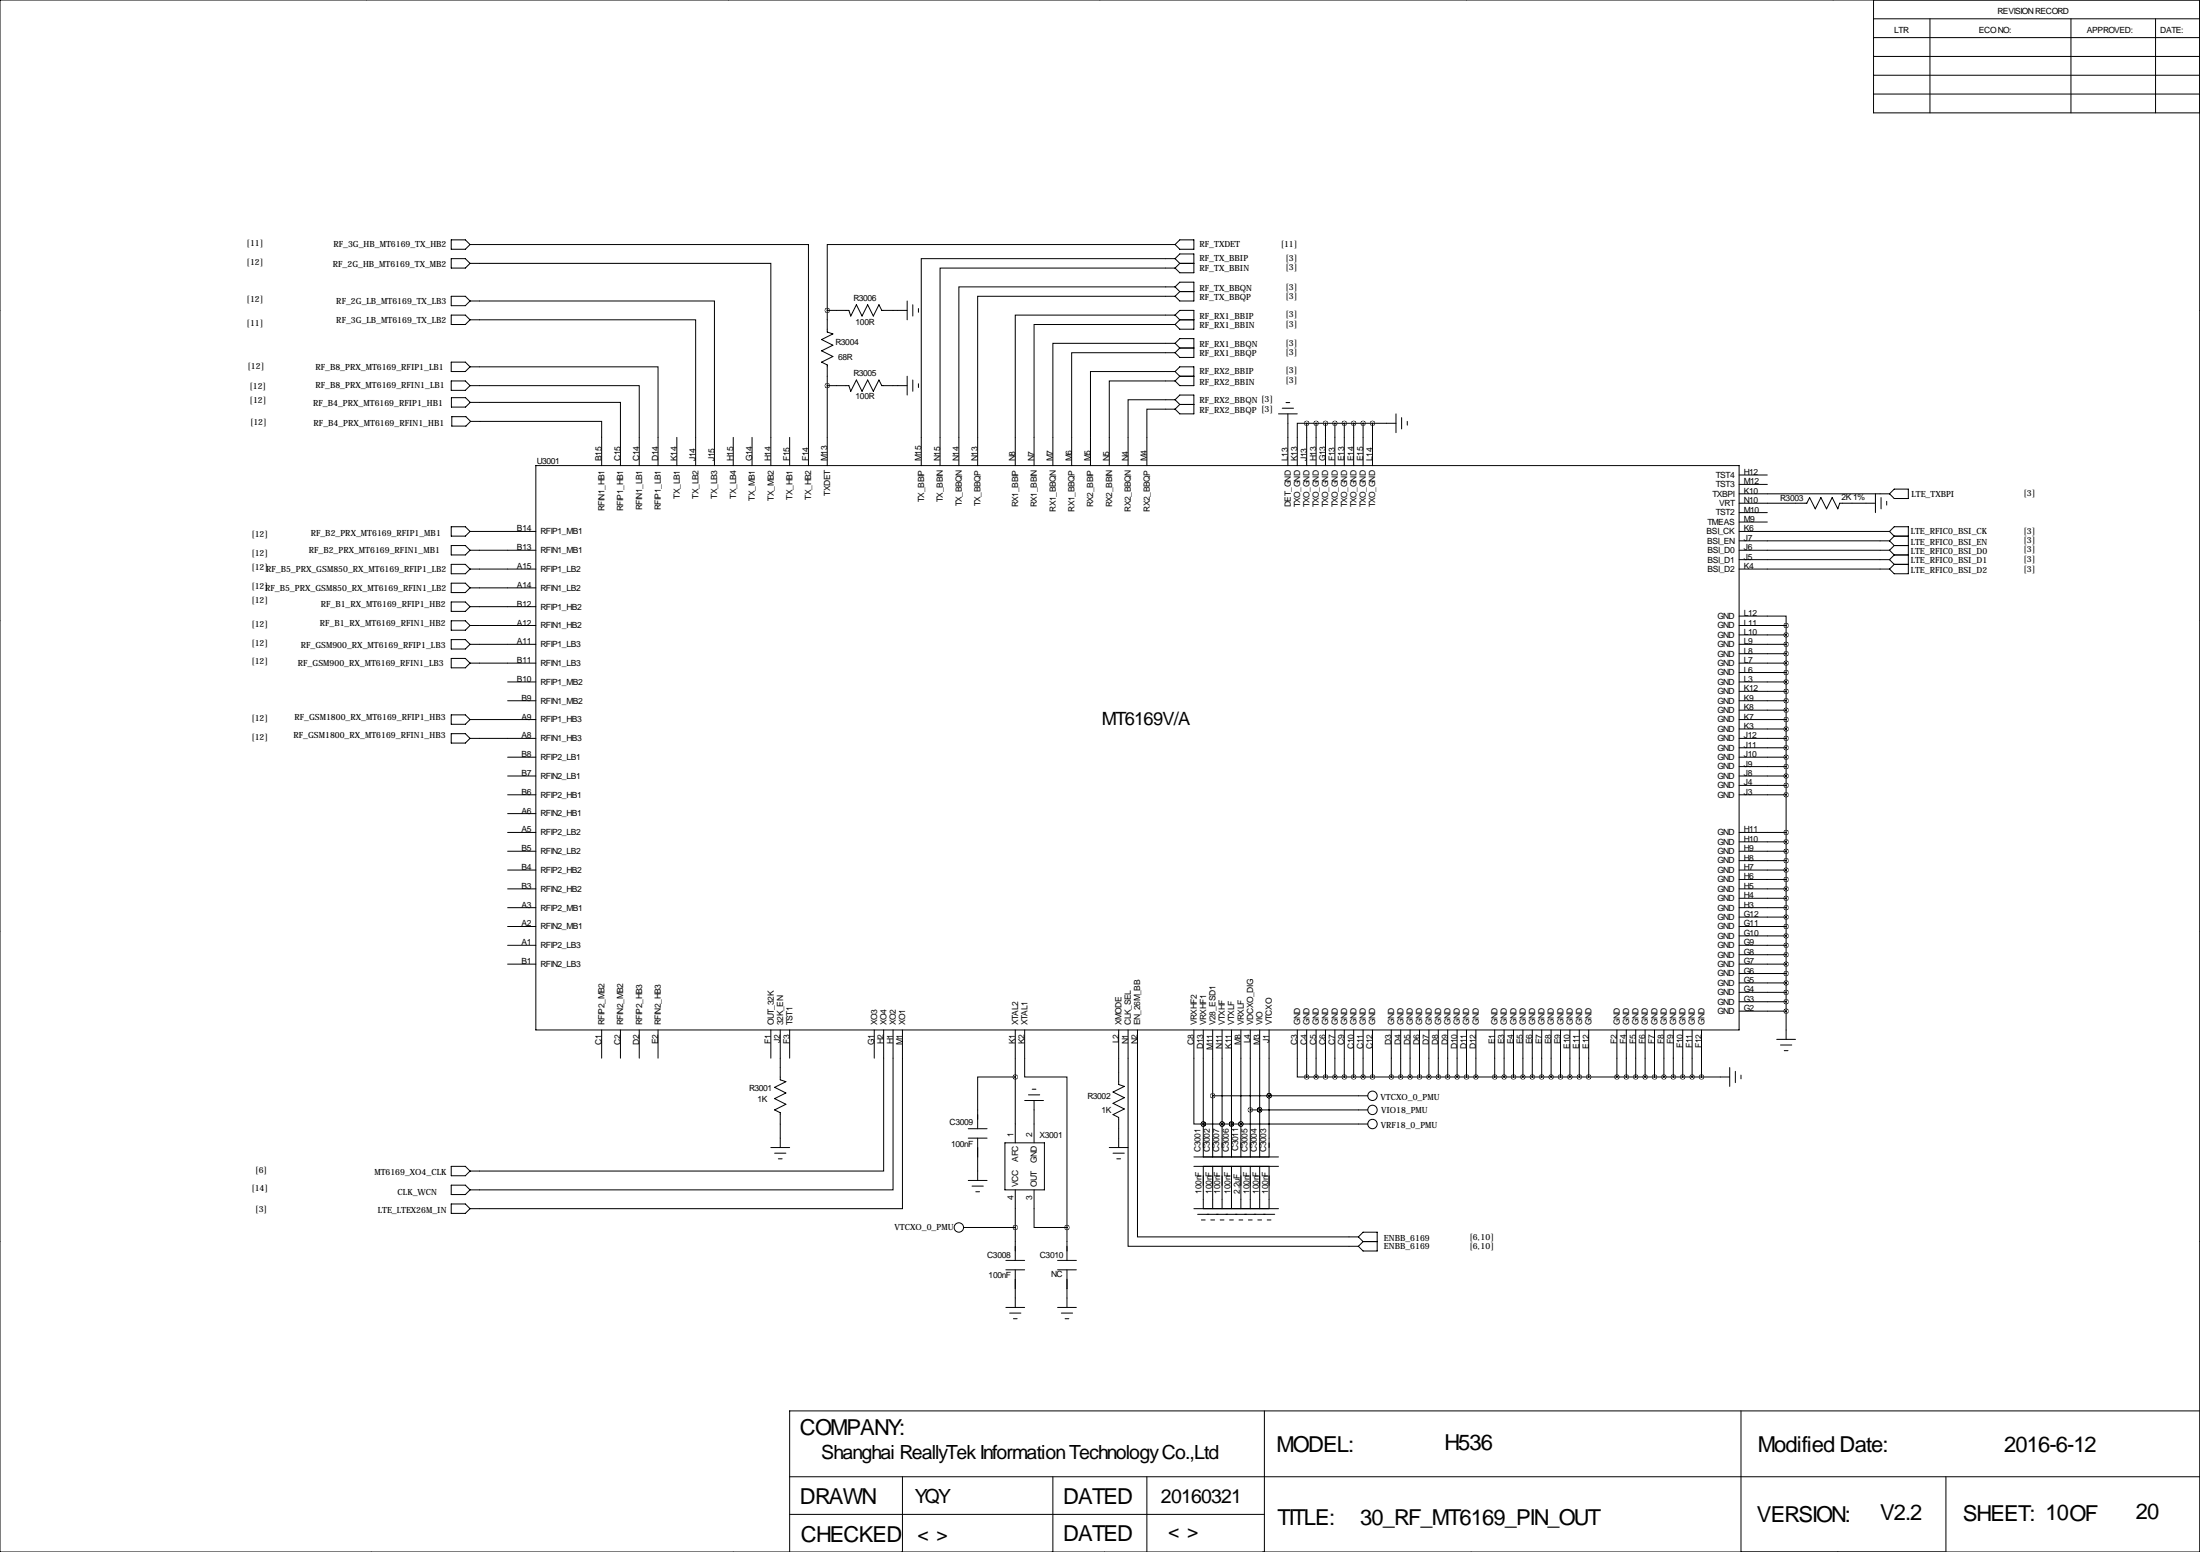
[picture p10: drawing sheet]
<svg xmlns="http://www.w3.org/2000/svg" width="594mm" height="419mm" viewBox="0 0 594 419" stroke-linecap="round" stroke-linejoin="round" font-family="sans-serif">
<g fill="none" stroke="#000" stroke-width=".27">
<path d="M99.1 0h.1M196.8 0h.1M297.2 0h.1M396.2 0h.1M495.3 0h.1M0 0h594.4v419.1h-594.4zM506.2 0v30.5h88.2M506.2 15.2h88.2M506.2 10.2h88.2M506.2 5.1h88.2M521.5 5.1v25.4M559.6 5.1v25.4"/>
<path d="M582.4 5.1v25.4M506.2 20.3h88.2M506.2 25.4h88.2M121.9 64.8h3.8l1.3 1.2-1.3 1.3h-3.8zM121.9 69.9h3.8l1.3 1.2-1.3 1.3h-3.8zM127 66h91.4v59.7M127 71.1h81.3v54.6M317.5 69.9h-68.6v55.8M317.5 72.4h-63.5v53.3M317.5 77.5h-58.4v48.2M317.5 66h-94v17.8M317.5 69.9l1.3-1.3h3.8v5.1h-3.8l-1.3-1.3"/>
<path d="M317.5 77.5l1.3-1.3h3.8v5.1h-3.8l-1.3-1.3M317.5 69.9l1.3 1.2M317.5 77.5l1.3 1.2M318.8 64.8h3.8v2.5h-3.8l-1.3-1.3zM318.8 71.1h3.8M318.8 71.1l-1.3 1.3M318.8 78.7h3.8M318.8 78.7l-1.3 1.3M-.1 83.8h.1M121.9 80h3.8l1.3 1.3-1.3 1.3h-3.8zM121.9 85.1h3.8l1.3 1.3-1.3 1.2h-3.8zM121.9 97.8h3.8l1.3 1.3-1.3 1.2h-3.8z"/>
<path d="M127 86.4h61v39.3M127 81.3h66v44.4M127 99.1h50.8v26.6M223.5 83.8h5.9l.5 1.5 1.5-3 1.5 3 1.5-3 1.6 3 1.5-3 .8 1.5h6.8M223.5 83.8v5.9l1.5 .5-3 1.5 3 1.5-3 1.5 3 1.6-3 1.5 1.5 .8v27.1M245.1 81.3v5.1M246.6 82.3v3M248.2 83.3v1M317.5 95.2h-27.9v30.5M317.5 92.7h-33v33M317.5 80h-53.3v45.7M317.5 87.6h-38.1v38.1"/>
<path d="M317.5 85.1h-43.2v40.6M317.5 85.1l1.3-1.3h3.8v5.1h-3.8l-1.3-1.3M317.5 92.7l1.3-1.3h3.8v5.1h-3.8l-1.3-1.3M317.5 85.1l1.3 1.3M317.5 92.7l1.3 1.3M318.8 86.4h3.8M318.8 86.4l-1.3 1.2M318.8 94h3.8M318.8 94l-1.3 1.2M594.4 83.8h.1M121.9 102.9h3.8l1.3 1.2-1.3 1.3h-3.8zM122 107.4h3.8l1.3 1.3-1.3 1.2h-3.8z"/>
<path d="M122.1 112.5h3.8l1.3 1.3-1.3 1.3h-3.8zM127 104.1h45.7v21.6M127.1 108.7h40.5v17M127.2 113.8h35.4v11.9M182.9 118.1v7.6M198.1 118.1v7.6M203.2 118.1v7.6M213.4 118.1v7.6M223.5 104.1h5.9l.5 1.6 1.5-3.1 1.5 3.1 1.5-3.1 1.6 3.1 1.5-3.1 .8 1.5h6.8M245.1 101.6v5.1M246.6 102.6v3.1M248.2 103.6v1"/>
<path d="M317.5 102.9h-17.8v22.8M317.5 100.3h-22.9v25.4M317.5 110.5h-7.6v15.2M317.5 107.9h-12.7v17.8M317.5 100.3l1.3-1.2h3.8v5h-3.8l-1.3-1.2M317.5 107.9l1.3-1.2h3.8v5.1h-3.8l-1.3-1.3M317.5 100.3l1.3 1.3M317.5 107.9l1.3 1.3M318.8 101.6h3.8M318.8 101.6l-1.3 1.3M318.8 109.2h3.8M318.8 109.2l-1.3 1.3"/>
<path d="M345.4 111.8h5.1M346.5 110.2h3M347.5 108.7h1M348 111.8v13.9M353.1 114.3h-2.6v11.4M353.1 114.3v11.4M353.1 114.3h24.1M355.6 114.3v11.4M358.1 114.3v11.4M360.7 114.3v11.4M363.2 114.3v11.4M365.8 114.3v11.4"/>
<path d="M368.3 114.3v11.4M370.8 114.3v11.4M377.2 111.8v5M378.7 112.8v3M380.2 113.8v1M144.8 125.7h325.1v152.4h-325.1zM469.9 128.3h7.6M469.9 130.8h7.6M469.9 133.3h40.6M469.9 135.9h18.3l.7-1.5 1.6 3 1.5-3 1.5 3 1.5-3 1.6 3 .5-1.5h9.6M469.9 138.4h7.6M506.7 133.3v5.1"/>
<path d="M508.3 134.4v3M509.8 135.4v1M510.5 133.3l1.3-1.2h3.8v2.5h-3.8zM121.9 152.4h3.8l1.3 1.3-1.3 1.2h-3.8zM121.9 147.3h3.8l1.3 1.3-1.3 1.3h-3.8zM121.9 142.2h3.8l1.3 1.3-1.3 1.3h-3.8zM121.9 157.5h3.8l1.3 1.3-1.3 1.2h-3.8zM127 143.5h17.8M127 148.6h17.8M127 153.7h17.8M127 158.8h17.8M469.9 143.5h40.6"/>
<path d="M469.9 148.6h40.6M469.9 153.7h40.6M469.9 141h7.6M469.9 146.1h40.6M469.9 151.1h40.6M510.5 143.5l1.3-1.3h3.8v12.7h-3.8l-1.3-1.2M510.5 151.1l1.3 1.3M510.5 148.6l1.3 1.3M510.5 146.1l1.3 1.2M510.5 143.5l1.3 1.3M511.8 152.4l-1.3 1.3M511.8 152.4h3.8"/>
<path d="M511.8 149.9l-1.3 1.2M511.8 149.9h3.8M511.8 147.3l-1.3 1.3M511.8 147.3h3.8M511.8 144.8l-1.3 1.3M511.8 144.8h3.8M-.1 167.6h.1M121.9 167.6h3.8l1.3 1.3-1.3 1.3h-3.8zM121.9 162.6h3.8l1.3 1.2-1.3 1.3h-3.8zM121.9 172.7h3.8l1.3 1.3-1.3 1.3h-3.8zM121.9 177.8h3.8l1.3 1.3-1.3 1.2h-3.8zM127 163.8h17.8"/>
<path d="M127 168.9h17.8M127 174h17.8M127 179.1h17.8M469.9 166.4h12.7v2.5M469.9 168.9h12.7M469.9 174h12.7M469.9 179.1h12.7M469.9 176.5h12.7M469.9 171.4h12.7M482.6 168.9v111.8M594.4 167.6h.1M121.9 193h3.8l1.3 1.3-1.3 1.3h-3.8z"/>
<path d="M121.9 198.1h3.8l1.3 1.3-1.3 1.3h-3.8zM127 194.3h17.8M127 199.4h17.8M137.2 184.1h7.6M137.2 189.2h7.6M469.9 184.1h12.7M469.9 194.3h12.7M469.9 199.4h12.7M469.9 189.2h12.7M469.9 181.6h12.7M469.9 186.7h12.7M469.9 196.8h12.7"/>
<path d="M469.9 191.8h12.7M137.2 204.5h7.6M137.2 209.5h7.6M137.2 214.6h7.6M137.2 219.7h7.6M469.9 204.5h12.7M469.9 209.5h12.7M469.9 214.6h12.7M469.9 201.9h12.7M469.9 207h12.7M469.9 212.1h12.7M137.2 229.9h7.6"/>
<path d="M137.2 234.9h7.6M137.2 224.8h7.6M469.9 229.9h12.7M469.9 234.9h12.7M469.9 224.8h12.7M469.9 227.3h12.7M469.9 232.4h12.7M469.9 237.5h12.7M-.1 251.5h.1M137.2 240h7.6M137.2 245.1h7.6M137.2 250.2h7.6"/>
<path d="M137.2 255.3h7.6M469.9 240h12.7M469.9 245.1h12.7M469.9 250.2h12.7M469.9 255.3h12.7M469.9 242.6h12.7M469.9 247.6h12.7M469.9 252.7h12.7M469.9 257.8h12.7M594.4 251.5h.1M137.2 260.4h7.6M162.6 278.1v7.7"/>
<path d="M167.6 278.1v7.7M172.7 278.1v7.7M177.8 278.1v7.7M208.3 278.1v7.7M210.8 278.1v13.5l1.5 .5-3 1.5 3 1.5-3 1.6 3 1.5-3 1.5 1.5 .8v9.4M213.4 278.1v7.7M236.2 278.1v7.7M238.8 278.1v38.1h-111.8M241.3 278.1v43.2h-114.3M243.8 278.1v48.3h-116.8M274.3 278.1v30.5M276.9 278.1v12.7h11.4v40.7"/>
<path d="M302.3 278.1v14.8l1.5 .5-3.1 1.5 3.1 1.5-3.1 1.5 3.1 1.6-3.1 1.5 1.6 .8v8.1M304.8 278.1v58.4h62.2M307.3 278.1v55.9h59.7M322.6 278.1v25.4h2.5M325.1 278.1v34.3M327.7 278.1v34.3M330.2 278.1v34.3M332.7 278.1v34.3M335.3 278.1v34.3M337.8 278.1v34.3M340.4 278.1v34.3M342.9 278.1v34.3"/>
<path d="M350.5 278.1v12.7h2.6M353.1 278.1v12.7M355.6 278.1v12.7M358.1 278.1v12.7M360.7 278.1v12.7M363.2 278.1v12.7M365.8 278.1v12.7M368.3 278.1v12.7M370.8 278.1v12.7M375.9 278.1v12.7M378.5 278.1v12.7M381 278.1v12.7"/>
<path d="M383.5 278.1v12.7M386.1 278.1v12.7M388.6 278.1v12.7M391.2 278.1v12.7M393.7 278.1v12.7M396.2 278.1v12.7M398.8 278.1v12.7M403.9 278.1v12.7M406.4 278.1v12.7M408.9 278.1v12.7M411.5 278.1v12.7M414 278.1v12.7"/>
<path d="M416.6 278.1v12.7M419.1 278.1v12.7M421.6 278.1v12.7M424.2 278.1v12.7M426.7 278.1v12.7M429.3 278.1v12.7M436.9 278.1v12.7M439.4 278.1v12.7M442 278.1v12.7M444.5 278.1v12.7M447 278.1v12.7M449.6 278.1v12.7"/>
<path d="M452.1 278.1v12.7M454.7 278.1v12.7M457.2 278.1v12.7M459.7 278.1v12.7M469.9 260.4h12.7M469.9 262.9h12.7M469.9 265.4h12.7M469.9 268h12.7M469.9 270.5h12.7M469.9 273h12.7M274.3 290.8h-10.1v14M276.9 297.2h5"/>
<path d="M277.9 295.7h3M278.9 294.1h1M279.4 297.2v11.4M327.7 295.9h41.9M337.8 299.7h31.8M340.4 299.7h.1M342.9 295.9h.1M353.1 290.8h114.3M467.4 288.3v5.1M468.9 289.3v3.1M470.4 290.3v1M480.1 280.7h5"/>
<path d="M481.1 282.2h3M482.1 283.7h1M121.9 315h3.8l1.3 1.2-1.3 1.3h-3.8zM208.3 309.9h5.1M209.3 311.4h3M210.3 312.9h1M261.6 304.8h5.1M261.6 307.3h5.1M261.6 318.8h5.1M264.2 307.3v11.5M271.5 308.6h10.7v12.7h-10.7zM299.7 309.9h5.1"/>
<path d="M300.7 311.4h3.1M301.8 312.9h1M322.6 312.4h22.8M322.6 315h22.8M325.1 303.5h.1M325.1 315v11.4M325.1 303.5h44.5M327.7 315v11.4M330.2 303.5h.1M330.2 315v11.4M332.7 303.5h.1M332.7 315v11.4"/>
<path d="M335.3 303.5h.1M335.3 315v11.4M337.8 315v11.4M340.4 315v11.4M342.9 315v11.4M-.1 335.3h.1M121.9 325.1h3.8l1.3 1.3-1.3 1.3h-3.8zM121.9 320h3.8l1.3 1.3-1.3 1.3h-3.8zM260.3 331.5h14M262.6 320.3h3.1M263.7 321.8h1M274.3 321.3v19.1"/>
<path d="M279.4 321.3v10.2h8.9M288.3 331.5v8.9M322.6 326.4h22.8M323.6 327.9h20.8M324.6 329.4h1M327.2 329.4h1M329.7 329.4h1M332.2 329.4h1M334.8 329.4h1M337.3 329.4h1M339.9 329.4h1M342.4 329.4h1"/>
<path d="M367 334l1.3-1.3h3.8v5.1h-3.8l-1.3-1.3M367 334l1.3 1.3M368.3 335.3h3.8M368.3 335.3l-1.3 1.2M594.4 335.3h.1M271.8 340.4h5.1M271.8 342.9h5.1M271.8 353.1h5.1M272.8 354.6h3M273.8 356.1h1M274.3 342.9v10.2M285.8 340.4h5"/>
<path d="M285.8 342.9h5M285.8 353.1h5M286.8 354.6h3M287.8 356.1h1M288.3 342.9v10.2M213.4 398.8h381M243.8 398.8v20.3M284.5 398.8v20.3M309.9 398.8v20.3M341.6 381v38.1M470.4 381v38.1M525.8 398.8v20.3"/>
<path d="M594.4 381h-381v38.1M100.3 419.1h.1M198.1 419.1h.1M213.4 408.9h128.2M298.4 419.1h.1M397.5 419.1h.1M496.6 419.1h.1"/>
<circle cx="370.8" cy="299.7" r="1.27"/>
<circle cx="370.8" cy="295.9" r="1.27"/>
<circle cx="370.8" cy="303.5" r="1.27"/>
<circle cx="259.1" cy="331.5" r="1.27"/>
</g>
<path d="M340.3 299.7a.05 .05 0 0 0 .1 0 .05 .05 0 0 0-.1 0zM223.5 104.1a.05 .05 0 0 0 .1 0 .05 .05 0 0 0-.1 0zM337.8 299.7a.05 .05 0 0 0 .1 0 .05 .05 0 0 0-.1 0zM223.5 83.8a.05 .05 0 0 0 .1 0 .05 .05 0 0 0-.1 0zM332.7 303.5a.05 .05 0 0 0 .1 0 .05 .05 0 0 0-.1 0zM353 114.3a.05 .05 0 0 0 .1 0 .05 .05 0 0 0-.1 0zM358.1 114.3a.05 .05 0 0 0 .1 0 .05 .05 0 0 0-.1 0zM360.6 114.3a.05 .05 0 0 0 .1 0 .05 .05 0 0 0-.1 0zM363.2 114.3a.05 .05 0 0 0 .1 0 .05 .05 0 0 0-.1 0zM365.7 114.3a.05 .05 0 0 0 .1 0 .05 .05 0 0 0-.1 0zM459.7 290.8a.05 .05 0 0 0 .1 0 .05 .05 0 0 0-.1 0zM454.6 290.8a.05 .05 0 0 0 .1 0 .05 .05 0 0 0-.1 0zM452.1 290.8a.05 .05 0 0 0 .1 0 .05 .05 0 0 0-.1 0zM449.5 290.8a.05 .05 0 0 0 .1 0 .05 .05 0 0 0-.1 0zM447 290.8a.05 .05 0 0 0 .1 0 .05 .05 0 0 0-.1 0zM441.9 290.8a.05 .05 0 0 0 .1 0 .05 .05 0 0 0-.1 0zM439.4 290.8a.05 .05 0 0 0 .1 0 .05 .05 0 0 0-.1 0zM429.2 290.8a.05 .05 0 0 0 .1 0 .05 .05 0 0 0-.1 0zM426.7 290.8a.05 .05 0 0 0 .1 0 .05 .05 0 0 0-.1 0zM424.1 290.8a.05 .05 0 0 0 .1 0 .05 .05 0 0 0-.1 0zM421.6 290.8a.05 .05 0 0 0 .1 0 .05 .05 0 0 0-.1 0zM416.5 290.8a.05 .05 0 0 0 .1 0 .05 .05 0 0 0-.1 0zM414 290.8a.05 .05 0 0 0 .1 0 .05 .05 0 0 0-.1 0zM411.4 290.8a.05 .05 0 0 0 .1 0 .05 .05 0 0 0-.1 0zM408.9 290.8a.05 .05 0 0 0 .1 0 .05 .05 0 0 0-.1 0zM403.8 290.8a.05 .05 0 0 0 .1 0 .05 .05 0 0 0-.1 0zM398.7 290.8a.05 .05 0 0 0 .1 0 .05 .05 0 0 0-.1 0zM396.2 290.8a.05 .05 0 0 0 .1 0 .05 .05 0 0 0-.1 0zM391.1 290.8a.05 .05 0 0 0 .1 0 .05 .05 0 0 0-.1 0zM388.6 290.8a.05 .05 0 0 0 .1 0 .05 .05 0 0 0-.1 0zM386 290.8a.05 .05 0 0 0 .1 0 .05 .05 0 0 0-.1 0zM383.5 290.8a.05 .05 0 0 0 .1 0 .05 .05 0 0 0-.1 0zM378.4 290.8a.05 .05 0 0 0 .1 0 .05 .05 0 0 0-.1 0zM375.9 290.8a.05 .05 0 0 0 .1 0 .05 .05 0 0 0-.1 0zM370.8 290.8a.05 .05 0 0 0 .1 0 .05 .05 0 0 0-.1 0zM365.7 290.8a.05 .05 0 0 0 .1 0 .05 .05 0 0 0-.1 0zM363.2 290.8a.05 .05 0 0 0 .1 0 .05 .05 0 0 0-.1 0zM360.6 290.8a.05 .05 0 0 0 .1 0 .05 .05 0 0 0-.1 0zM436.8 290.8a.05 .05 0 0 0 .1 0 .05 .05 0 0 0-.1 0zM353 290.8a.05 .05 0 0 0 .1 0 .05 .05 0 0 0-.1 0zM358.1 290.8a.05 .05 0 0 0 .1 0 .05 .05 0 0 0-.1 0zM335.2 303.5a.05 .05 0 0 0 .1 0 .05 .05 0 0 0-.1 0zM325.1 303.5a.05 .05 0 0 0 .1 0 .05 .05 0 0 0-.1 0zM332.7 303.5a.05 .05 0 0 0 .1 0 .05 .05 0 0 0-.1 0zM370.8 114.3a.05 .05 0 0 0 .1 0 .05 .05 0 0 0-.1 0zM274.3 290.8a.05 .05 0 0 0 .1 0 .05 .05 0 0 0-.1 0zM274.3 331.5a.05 .05 0 0 0 .1 0 .05 .05 0 0 0-.1 0zM288.2 331.5a.05 .05 0 0 0 .1 0 .05 .05 0 0 0-.1 0zM325.1 303.5a.05 .05 0 0 0 .1 0 .05 .05 0 0 0-.1 0zM327.6 295.9a.05 .05 0 0 0 .1 0 .05 .05 0 0 0-.1 0zM340.3 299.7a.05 .05 0 0 0 .1 0 .05 .05 0 0 0-.1 0zM335.2 303.5a.05 .05 0 0 0 .1 0 .05 .05 0 0 0-.1 0z" fill="#000" stroke="#000" stroke-width="1.3"/>
<g font-size="5.9">
<text x="216.2" y="387.6">COMPANY:</text>
<text x="344.9" y="392.2">MODEL:</text>
<text x="390.3" y="391.6">H536</text>
<text x="475" y="392.2">Modified Date:</text>
<text x="541.5" y="392.2">2016-6-12</text>
<text x="216.2" y="406.1">DRAWN</text>
<text x="287.3" y="406.1">DATED</text>
<text x="345.2" y="411.7">TITLE:</text>
<text x="367.5" y="411.7">30_RF_MT6169_PIN_OUT</text>
<text x="474.7" y="411">VERSION:</text>
<text x="508" y="410.4">V2.2</text>
<text x="530.4" y="410.7">SHEET: 10OF</text>
<text x="577.1" y="410.2">20</text>
<text x="216.4" y="416.3">CHECKED</text>
<text x="287.3" y="416.1">DATED</text>
</g>
<g font-size="5.3">
<text x="221.9" y="393.9">Shanghai ReallyTek Information Technology Co.,Ltd</text>
<text x="247.1" y="405.9">YQY</text>
<text x="313.7" y="405.9">20160321</text>
<text x="247.9" y="416.1">&lt; &gt;</text>
<text x="315.6" y="415.3">&lt; &gt;</text>
</g>
<text font-size="4.9" x="297.7" y="195.8">MT6169V/A</text>
<g font-size="2.3">
<text x="539.8" y="3.8">REVISION RECORD</text>
<text x="511.8" y="8.9">LTR</text>
<text x="534.7" y="8.9">ECO NO:</text>
<text x="563.9" y="8.9">APPROVED:</text>
<text x="583.7" y="8.9">DATE:</text>
<text x="66.6" y="66.4">[11]</text>
<text x="66.6" y="71.5">[12]</text>
<text x="90.1" y="66.8">RF_3G_HB_MT6169_TX_HB2</text>
<text x="324.1" y="66.8">RF_TXDET</text>
<text x="324.1" y="70.6">RF_TX_BBIP</text>
<text x="346" y="66.6">[11]</text>
<text x="347.4" y="70.4">[3]</text>
<text x="89.9" y="72.1">RF_2G_HB_MT6169_TX_MB2</text>
<text x="324.1" y="73.2">RF_TX_BBIN</text>
<text x="347.4" y="73">[3]</text>
<text x="66.6" y="81.6">[12]</text>
<text x="90.9" y="82">RF_2G_LB_MT6169_TX_LB3</text>
<text x="230.6" y="81.3">R3006</text>
<text x="324.1" y="78.5">RF_TX_BBQN</text>
<text x="324.1" y="81">RF_TX_BBQP</text>
<text x="347.4" y="78.3">[3]</text>
<text x="347.4" y="80.9">[3]</text>
<text x="66.6" y="88">[11]</text>
<text x="90.9" y="87.1">RF_3G_LB_MT6169_TX_LB2</text>
<text x="231.2" y="87.9">100R</text>
<text x="324.1" y="86.1">RF_RX1_BBIP</text>
<text x="324.1" y="88.6">RF_RX1_BBIN</text>
<text x="347.4" y="85.7">[3]</text>
<text x="347.4" y="88.2">[3]</text>
<text x="225.8" y="93.2">R3004</text>
<text x="324.1" y="93.7">RF_RX1_BBQN</text>
<text x="347.4" y="93.3">[3]</text>
<text x="347.4" y="95.8">[3]</text>
<text x="66.9" y="99.7">[12]</text>
<text x="85.2" y="99.8">RF_B8_PRX_MT6169_RFIP1_LB1</text>
<text x="226.4" y="97.3">68R</text>
<text x="230.6" y="101.6">R3005</text>
<text x="324.1" y="96.3">RF_RX1_BBQP</text>
<text x="324.1" y="101.1">RF_RX2_BBIP</text>
<text x="347.4" y="100.7">[3]</text>
<text x="67.4" y="105">[12]</text>
<text x="85.2" y="104.9">RF_B8_PRX_MT6169_RFIN1_LB1</text>
<text x="231.2" y="107.7">100R</text>
<text x="324.1" y="103.9">RF_RX2_BBIN</text>
<text x="347.4" y="103.5">[3]</text>
<text x="67.5" y="108.7">[12]</text>
<text x="84.6" y="109.7">RF_B4_PRX_MT6169_RFIP1_HB1</text>
<text x="324.1" y="108.7">RF_RX2_BBQN [3]</text>
<text x="324.1" y="111.5">RF_RX2_BBQP [3]</text>
<text x="67.6" y="114.6">[12]</text>
<text x="84.7" y="115.1">RF_B4_PRX_MT6169_RFIN1_HB1</text>
<text x="145" y="125.2">U3001</text>
<text x="162.6" y="124.5" transform="rotate(-90 162.6 124.5)">B15</text>
<text x="167.6" y="124.5" transform="rotate(-90 167.6 124.5)">C15</text>
<text x="172.7" y="124.5" transform="rotate(-90 172.7 124.5)">C14</text>
<text x="177.8" y="124.5" transform="rotate(-90 177.8 124.5)">D14</text>
<text x="182.9" y="124.5" transform="rotate(-90 182.9 124.5)">K14</text>
<text x="188" y="124.5" transform="rotate(-90 188 124.5)">J14</text>
<text x="193" y="124.5" transform="rotate(-90 193 124.5)">J15</text>
<text x="198.1" y="124.5" transform="rotate(-90 198.1 124.5)">H15</text>
<text x="203.2" y="124.5" transform="rotate(-90 203.2 124.5)">G14</text>
<text x="208.3" y="124.5" transform="rotate(-90 208.3 124.5)">H14</text>
<text x="213.4" y="124.5" transform="rotate(-90 213.4 124.5)">F15</text>
<text x="218.4" y="124.5" transform="rotate(-90 218.4 124.5)">F14</text>
<text x="223.5" y="124.5" transform="rotate(-90 223.5 124.5)">M13</text>
<text x="248.9" y="124.5" transform="rotate(-90 248.9 124.5)">M15</text>
<text x="254" y="124.5" transform="rotate(-90 254 124.5)">N15</text>
<text x="259.1" y="124.5" transform="rotate(-90 259.1 124.5)">N14</text>
<text x="264.2" y="124.5" transform="rotate(-90 264.2 124.5)">N13</text>
<text x="274.3" y="124.5" transform="rotate(-90 274.3 124.5)">N8</text>
<text x="279.4" y="124.5" transform="rotate(-90 279.4 124.5)">N7</text>
<text x="284.5" y="124.5" transform="rotate(-90 284.5 124.5)">M7</text>
<text x="289.6" y="124.5" transform="rotate(-90 289.6 124.5)">M6</text>
<text x="294.6" y="124.5" transform="rotate(-90 294.6 124.5)">M5</text>
<text x="299.7" y="124.5" transform="rotate(-90 299.7 124.5)">N5</text>
<text x="304.8" y="124.5" transform="rotate(-90 304.8 124.5)">N4</text>
<text x="309.9" y="124.5" transform="rotate(-90 309.9 124.5)">M4</text>
<text x="348" y="124.5" transform="rotate(-90 348 124.5)">L13</text>
<text x="350.5" y="124.5" transform="rotate(-90 350.5 124.5)">K13</text>
<text x="353.1" y="124.5" transform="rotate(-90 353.1 124.5)">J13</text>
<text x="355.6" y="124.5" transform="rotate(-90 355.6 124.5)">H13</text>
<text x="358.1" y="124.5" transform="rotate(-90 358.1 124.5)">G13</text>
<text x="360.7" y="124.5" transform="rotate(-90 360.7 124.5)">F13</text>
<text x="363.2" y="124.5" transform="rotate(-90 363.2 124.5)">E13</text>
<text x="365.8" y="124.5" transform="rotate(-90 365.8 124.5)">E14</text>
<text x="368.3" y="124.5" transform="rotate(-90 368.3 124.5)">E15</text>
<text x="370.8" y="124.5" transform="rotate(-90 370.8 124.5)">L14</text>
<text x="463.6" y="129">TST4</text>
<text x="463.6" y="131.6">TST3</text>
<text x="471.2" y="128.3">H12</text>
<text x="471.2" y="130.8">M12</text>
<text x="173.5" y="137.8" transform="rotate(-90 173.5 137.8)">RFIN1_LB1</text>
<text x="178.6" y="137.8" transform="rotate(-90 178.6 137.8)">RFIP1_LB1</text>
<text x="183.6" y="134.6" transform="rotate(-90 183.6 134.6)">TX_LB1</text>
<text x="188.7" y="134.6" transform="rotate(-90 188.7 134.6)">TX_LB2</text>
<text x="193.8" y="134.6" transform="rotate(-90 193.8 134.6)">TX_LB3</text>
<text x="198.9" y="134.6" transform="rotate(-90 198.9 134.6)">TX_LB4</text>
<text x="204" y="135.2" transform="rotate(-90 204 135.2)">TX_MB1</text>
<text x="209" y="135.2" transform="rotate(-90 209 135.2)">TX_MB2</text>
<text x="214.1" y="134.9" transform="rotate(-90 214.1 134.9)">TX_HB1</text>
<text x="219.2" y="134.9" transform="rotate(-90 219.2 134.9)">TX_HB2</text>
<text x="224.3" y="133.9" transform="rotate(-90 224.3 133.9)">TXDET</text>
<text x="249.7" y="135.6" transform="rotate(-90 249.7 135.6)">TX_BBIP</text>
<text x="254.8" y="135.6" transform="rotate(-90 254.8 135.6)">TX_BBIN</text>
<text x="259.8" y="136.8" transform="rotate(-90 259.8 136.8)">TX_BBQN</text>
<text x="264.9" y="136.8" transform="rotate(-90 264.9 136.8)">TX_BBQP</text>
<text x="275.1" y="137" transform="rotate(-90 275.1 137)">RX1_BBIP</text>
<text x="280.2" y="137" transform="rotate(-90 280.2 137)">RX1_BBIN</text>
<text x="295.4" y="137" transform="rotate(-90 295.4 137)">RX2_BBIP</text>
<text x="300.5" y="137" transform="rotate(-90 300.5 137)">RX2_BBIN</text>
<text x="348.7" y="137" transform="rotate(-90 348.7 137)">DET_GND</text>
<text x="351.3" y="137" transform="rotate(-90 351.3 137)">TXO_GND</text>
<text x="353.8" y="137" transform="rotate(-90 353.8 137)">TXO_GND</text>
<text x="356.4" y="137" transform="rotate(-90 356.4 137)">TXO_GND</text>
<text x="358.9" y="137" transform="rotate(-90 358.9 137)">TXO_GND</text>
<text x="361.4" y="137" transform="rotate(-90 361.4 137)">TXO_GND</text>
<text x="364" y="137" transform="rotate(-90 364 137)">TXO_GND</text>
<text x="366.5" y="137" transform="rotate(-90 366.5 137)">TXO_GND</text>
<text x="369.1" y="137" transform="rotate(-90 369.1 137)">TXO_GND</text>
<text x="371.6" y="137" transform="rotate(-90 371.6 137)">TXO_GND</text>
<text x="462.7" y="134.1">TXBPI</text>
<text x="464.5" y="136.7">VRT</text>
<text x="471.2" y="133.4">K10</text>
<text x="471.2" y="135.9">N10</text>
<text x="481" y="135.4">R3003</text>
<text x="497.5" y="135.1">2K 1%</text>
<text x="516.5" y="134.1">LTE_TXBPI</text>
<text x="546.7" y="133.9">[3]</text>
<text x="139.7" y="143.5">B14</text>
<text x="163.3" y="138.1" transform="rotate(-90 163.3 138.1)">RFIN1_HB1</text>
<text x="168.4" y="138.1" transform="rotate(-90 168.4 138.1)">RFIP1_HB1</text>
<text x="285.2" y="138.2" transform="rotate(-90 285.2 138.2)">RX1_BBQN</text>
<text x="290.3" y="138.2" transform="rotate(-90 290.3 138.2)">RX1_BBQP</text>
<text x="305.6" y="138.2" transform="rotate(-90 305.6 138.2)">RX2_BBQN</text>
<text x="310.6" y="138.2" transform="rotate(-90 310.6 138.2)">RX2_BBQP</text>
<text x="461.4" y="141.7">TMEAS</text>
<text x="463.6" y="139.2">TST2</text>
<text x="471.2" y="138.4">M10</text>
<text x="471.2" y="141">M9</text>
<text x="471.2" y="143.5">K6</text>
<text x="67.9" y="145.1">[12]</text>
<text x="83.4" y="149.4">RF_B2_PRX_MT6169_RFIN1_MB1</text>
<text x="83.9" y="144.6">RF_B2_PRX_MT6169_RFIP1_MB1</text>
<text x="139.7" y="148.6">B13</text>
<text x="146" y="144.3">RFIP1_MB1</text>
<text x="146" y="149.4">RFIN1_MB1</text>
<text x="461.1" y="144.3">BSI_CK</text>
<text x="461.3" y="146.8">BSI_EN</text>
<text x="461.4" y="149.4">BSI_D0</text>
<text x="471.2" y="146.1">J7</text>
<text x="471.2" y="148.6">J6</text>
<text x="516.3" y="149.6">LTE_RFIC0_BSI_D0</text>
<text x="516.3" y="147.1">LTE_RFIC0_BSI_EN</text>
<text x="516.3" y="144.3">LTE_RFIC0_BSI_CK</text>
<text x="546.7" y="149.2">[3]</text>
<text x="546.7" y="146.6">[3]</text>
<text x="546.7" y="144.1">[3]</text>
<text x="67.9" y="154">[12]RF_B5_PRX_GSM850_RX_MT6169_RFIP1_LB2</text>
<text x="67.9" y="150.2">[12]</text>
<text x="139.7" y="153.7">A15</text>
<text x="146" y="154.4">RFIP1_LB2</text>
<text x="461.4" y="151.9">BSI_D1</text>
<text x="461.4" y="154.4">BSI_D2</text>
<text x="471.2" y="151.1">J5</text>
<text x="471.2" y="153.7">K4</text>
<text x="516.3" y="154.7">LTE_RFIC0_BSI_D2</text>
<text x="516.3" y="152.1">LTE_RFIC0_BSI_D1</text>
<text x="546.7" y="154.5">[3]</text>
<text x="546.7" y="151.7">[3]</text>
<text x="67.9" y="159.1">[12]RF_B5_PRX_GSM850_RX_MT6169_RFIN1_LB2</text>
<text x="139.7" y="158.8">A14</text>
<text x="146" y="159.5">RFIN1_LB2</text>
<text x="67.9" y="162.9">[12]</text>
<text x="86.7" y="163.8">RF_B1_RX_MT6169_RFIP1_HB2</text>
<text x="139.7" y="163.8">B12</text>
<text x="146" y="164.6">RFIP1_HB2</text>
<text x="464" y="167.1">GND</text>
<text x="471.2" y="166.4">L12</text>
<text x="67.9" y="169.3">[12]</text>
<text x="86.4" y="168.9">RF_B1_RX_MT6169_RFIN1_HB2</text>
<text x="139.7" y="168.9">A12</text>
<text x="139.7" y="174">A11</text>
<text x="146" y="169.7">RFIN1_HB2</text>
<text x="464" y="169.7">GND</text>
<text x="464" y="172.2">GND</text>
<text x="471.2" y="174">L9</text>
<text x="471.2" y="168.9">L11</text>
<text x="471.2" y="171.4">L10</text>
<text x="67.9" y="174.3">[12]</text>
<text x="67.9" y="179.4">[12]</text>
<text x="80.5" y="179.8">RF_GSM900_RX_MT6169_RFIN1_LB3</text>
<text x="81.3" y="175">RF_GSM900_RX_MT6169_RFIP1_LB3</text>
<text x="139.7" y="179.1">B11</text>
<text x="146" y="174.8">RFIP1_LB3</text>
<text x="146" y="179.8">RFIN1_LB3</text>
<text x="464" y="174.8">GND</text>
<text x="464" y="177.3">GND</text>
<text x="464" y="179.8">GND</text>
<text x="471.2" y="176.5">L8</text>
<text x="471.2" y="179.1">L7</text>
<text x="139.7" y="184.1">B10</text>
<text x="146" y="184.9">RFIP1_MB2</text>
<text x="464" y="182.4">GND</text>
<text x="464" y="184.9">GND</text>
<text x="471.2" y="181.6">L6</text>
<text x="471.2" y="184.1">L3</text>
<text x="140.9" y="189.2">B9</text>
<text x="146" y="190">RFIN1_MB2</text>
<text x="464" y="187.5">GND</text>
<text x="464" y="190">GND</text>
<text x="471.2" y="186.7">K12</text>
<text x="471.2" y="189.2">K9</text>
<text x="471.2" y="191.8">K8</text>
<text x="67.9" y="194.7">[12]</text>
<text x="79.5" y="194.3">RF_GSM1800_RX_MT6169_RFIP1_HB3</text>
<text x="140.9" y="194.3">A9</text>
<text x="146" y="195.1">RFIP1_HB3</text>
<text x="464" y="197.6">GND</text>
<text x="464" y="192.5">GND</text>
<text x="464" y="195.1">GND</text>
<text x="471.2" y="196.8">K3</text>
<text x="471.2" y="194.3">K7</text>
<text x="67.9" y="199.7">[12]</text>
<text x="79.3" y="199.4">RF_GSM1800_RX_MT6169_RFIN1_HB3</text>
<text x="140.9" y="199.4">A8</text>
<text x="146" y="200.2">RFIN1_HB3</text>
<text x="464" y="200.2">GND</text>
<text x="464" y="202.7">GND</text>
<text x="471.2" y="199.4">J12</text>
<text x="471.2" y="201.9">J11</text>
<text x="140.9" y="204.5">B8</text>
<text x="140.9" y="209.5">B7</text>
<text x="146" y="205.2">RFIP2_LB1</text>
<text x="464" y="205.2">GND</text>
<text x="464" y="207.8">GND</text>
<text x="471.2" y="204.5">J10</text>
<text x="471.2" y="207">J9</text>
<text x="471.2" y="209.5">J8</text>
<text x="140.9" y="214.6">B6</text>
<text x="146" y="210.3">RFIN2_LB1</text>
<text x="146" y="215.4">RFIP2_HB1</text>
<text x="464" y="215.4">GND</text>
<text x="464" y="212.9">GND</text>
<text x="464" y="210.3">GND</text>
<text x="471.2" y="214.6">J3</text>
<text x="471.2" y="212.1">J4</text>
<text x="140.9" y="219.7">A6</text>
<text x="146" y="220.5">RFIN2_HB1</text>
<text x="140.9" y="224.8">A5</text>
<text x="146" y="225.6">RFIP2_LB2</text>
<text x="464" y="225.6">GND</text>
<text x="471.2" y="224.8">H11</text>
<text x="471.2" y="227.3">H10</text>
<text x="140.9" y="229.9">B5</text>
<text x="146" y="230.6">RFIN2_LB2</text>
<text x="464" y="228.1">GND</text>
<text x="464" y="230.6">GND</text>
<text x="464" y="233.2">GND</text>
<text x="471.2" y="229.9">H9</text>
<text x="471.2" y="232.4">H8</text>
<text x="140.9" y="234.9">B4</text>
<text x="146" y="235.7">RFIP2_HB2</text>
<text x="464" y="235.7">GND</text>
<text x="464" y="238.3">GND</text>
<text x="471.2" y="234.9">H7</text>
<text x="471.2" y="237.5">H6</text>
<text x="140.9" y="240">B3</text>
<text x="140.9" y="245.1">A3</text>
<text x="146" y="240.8">RFIN2_HB2</text>
<text x="146" y="245.9">RFIP2_MB1</text>
<text x="464" y="240.8">GND</text>
<text x="464" y="243.3">GND</text>
<text x="464" y="245.9">GND</text>
<text x="471.2" y="240">H5</text>
<text x="471.2" y="242.6">H4</text>
<text x="471.2" y="245.1">H3</text>
<text x="140.9" y="250.2">A2</text>
<text x="146" y="251">RFIN2_MB1</text>
<text x="464" y="248.4">GND</text>
<text x="464" y="251">GND</text>
<text x="471.2" y="247.6">G12</text>
<text x="471.2" y="250.2">G11</text>
<text x="140.9" y="255.3">A1</text>
<text x="146" y="256">RFIP2_LB3</text>
<text x="464" y="253.5">GND</text>
<text x="464" y="256">GND</text>
<text x="471.2" y="252.7">G10</text>
<text x="471.2" y="255.3">G9</text>
<text x="471.2" y="257.8">G8</text>
<text x="140.9" y="260.4">B1</text>
<text x="146" y="261.1">RFIN2_LB3</text>
<text x="464" y="258.6">GND</text>
<text x="464" y="261.1">GND</text>
<text x="464" y="263.7">GND</text>
<text x="471.2" y="260.4">G7</text>
<text x="471.2" y="262.9">G6</text>
<text x="464" y="266.2">GND</text>
<text x="464" y="268.7">GND</text>
<text x="471.2" y="265.4">G5</text>
<text x="471.2" y="268">G4</text>
<text x="464" y="271.3">GND</text>
<text x="464" y="273.8">GND</text>
<text x="471.2" y="270.5">G3</text>
<text x="471.2" y="273">G2</text>
<text x="163.3" y="276.9" transform="rotate(-90 163.3 276.9)">RFIP2_MB2</text>
<text x="168.4" y="276.9" transform="rotate(-90 168.4 276.9)">RFIN2_MB2</text>
<text x="173.5" y="276.9" transform="rotate(-90 173.5 276.9)">RFIP2_HB3</text>
<text x="178.6" y="276.9" transform="rotate(-90 178.6 276.9)">RFIN2_HB3</text>
<text x="208.3" y="281.9" transform="rotate(-90 208.3 281.9)">F1</text>
<text x="209" y="276.9" transform="rotate(-90 209 276.9)">OUT_32K</text>
<text x="210.8" y="281.6" transform="rotate(-90 210.8 281.6)">J2</text>
<text x="211.6" y="276.9" transform="rotate(-90 211.6 276.9)">32K_EN</text>
<text x="213.4" y="281.9" transform="rotate(-90 213.4 281.9)">F3</text>
<text x="214.1" y="276.9" transform="rotate(-90 214.1 276.9)">TST1</text>
<text x="237" y="276.9" transform="rotate(-90 237 276.9)">XO3</text>
<text x="239.5" y="276.9" transform="rotate(-90 239.5 276.9)">XO4</text>
<text x="242.1" y="276.9" transform="rotate(-90 242.1 276.9)">XO2</text>
<text x="244.6" y="276.9" transform="rotate(-90 244.6 276.9)">XO1</text>
<text x="275.1" y="276.9" transform="rotate(-90 275.1 276.9)">XTAL2</text>
<text x="277.6" y="276.9" transform="rotate(-90 277.6 276.9)">XTAL1</text>
<text x="302.3" y="281.8" transform="rotate(-90 302.3 281.8)">L2</text>
<text x="303" y="276.9" transform="rotate(-90 303 276.9)">XMODE</text>
<text x="305.6" y="276.9" transform="rotate(-90 305.6 276.9)">CLK_SEL</text>
<text x="308.1" y="276.9" transform="rotate(-90 308.1 276.9)">EN_26M_BB</text>
<text x="323.3" y="276.9" transform="rotate(-90 323.3 276.9)">VRXHF2</text>
<text x="325.9" y="276.9" transform="rotate(-90 325.9 276.9)">VRXHF1</text>
<text x="328.4" y="276.9" transform="rotate(-90 328.4 276.9)">V28_ESD1</text>
<text x="331" y="276.9" transform="rotate(-90 331 276.9)">VTXHF</text>
<text x="333.5" y="276.9" transform="rotate(-90 333.5 276.9)">VTXLF</text>
<text x="336" y="276.9" transform="rotate(-90 336 276.9)">VRXLF</text>
<text x="337.8" y="281.8" transform="rotate(-90 337.8 281.8)">L4</text>
<text x="338.6" y="276.9" transform="rotate(-90 338.6 276.9)">VDCXO_DIG</text>
<text x="341.1" y="276.9" transform="rotate(-90 341.1 276.9)">VIO</text>
<text x="342.9" y="281.6" transform="rotate(-90 342.9 281.6)">J1</text>
<text x="343.7" y="276.9" transform="rotate(-90 343.7 276.9)">VTCXO</text>
<text x="351.3" y="276.9" transform="rotate(-90 351.3 276.9)">GND</text>
<text x="353.8" y="276.9" transform="rotate(-90 353.8 276.9)">GND</text>
<text x="356.4" y="276.9" transform="rotate(-90 356.4 276.9)">GND</text>
<text x="358.9" y="276.9" transform="rotate(-90 358.9 276.9)">GND</text>
<text x="361.4" y="276.9" transform="rotate(-90 361.4 276.9)">GND</text>
<text x="364" y="276.9" transform="rotate(-90 364 276.9)">GND</text>
<text x="366.5" y="276.9" transform="rotate(-90 366.5 276.9)">GND</text>
<text x="369.1" y="276.9" transform="rotate(-90 369.1 276.9)">GND</text>
<text x="371.6" y="276.9" transform="rotate(-90 371.6 276.9)">GND</text>
<text x="376.7" y="276.9" transform="rotate(-90 376.7 276.9)">GND</text>
<text x="379.2" y="276.9" transform="rotate(-90 379.2 276.9)">GND</text>
<text x="381.8" y="276.9" transform="rotate(-90 381.8 276.9)">GND</text>
<text x="384.3" y="276.9" transform="rotate(-90 384.3 276.9)">GND</text>
<text x="386.8" y="276.9" transform="rotate(-90 386.8 276.9)">GND</text>
<text x="389.4" y="276.9" transform="rotate(-90 389.4 276.9)">GND</text>
<text x="391.9" y="276.9" transform="rotate(-90 391.9 276.9)">GND</text>
<text x="394.5" y="276.9" transform="rotate(-90 394.5 276.9)">GND</text>
<text x="397" y="276.9" transform="rotate(-90 397 276.9)">GND</text>
<text x="399.5" y="276.9" transform="rotate(-90 399.5 276.9)">GND</text>
<text x="404.6" y="276.9" transform="rotate(-90 404.6 276.9)">GND</text>
<text x="407.2" y="276.9" transform="rotate(-90 407.2 276.9)">GND</text>
<text x="409.7" y="276.9" transform="rotate(-90 409.7 276.9)">GND</text>
<text x="412.2" y="276.9" transform="rotate(-90 412.2 276.9)">GND</text>
<text x="414.8" y="276.9" transform="rotate(-90 414.8 276.9)">GND</text>
<text x="417.3" y="276.9" transform="rotate(-90 417.3 276.9)">GND</text>
<text x="419.9" y="276.9" transform="rotate(-90 419.9 276.9)">GND</text>
<text x="422.4" y="276.9" transform="rotate(-90 422.4 276.9)">GND</text>
<text x="424.9" y="276.9" transform="rotate(-90 424.9 276.9)">GND</text>
<text x="427.5" y="276.9" transform="rotate(-90 427.5 276.9)">GND</text>
<text x="430" y="276.9" transform="rotate(-90 430 276.9)">GND</text>
<text x="436.9" y="281.9" transform="rotate(-90 436.9 281.9)">F2</text>
<text x="437.6" y="276.9" transform="rotate(-90 437.6 276.9)">GND</text>
<text x="439.4" y="281.9" transform="rotate(-90 439.4 281.9)">F4</text>
<text x="440.2" y="276.9" transform="rotate(-90 440.2 276.9)">GND</text>
<text x="442" y="281.9" transform="rotate(-90 442 281.9)">F5</text>
<text x="442.7" y="276.9" transform="rotate(-90 442.7 276.9)">GND</text>
<text x="444.5" y="281.9" transform="rotate(-90 444.5 281.9)">F6</text>
<text x="445.3" y="276.9" transform="rotate(-90 445.3 276.9)">GND</text>
<text x="447" y="281.9" transform="rotate(-90 447 281.9)">F7</text>
<text x="447.8" y="276.9" transform="rotate(-90 447.8 276.9)">GND</text>
<text x="449.6" y="281.9" transform="rotate(-90 449.6 281.9)">F8</text>
<text x="450.3" y="276.9" transform="rotate(-90 450.3 276.9)">GND</text>
<text x="452.1" y="281.9" transform="rotate(-90 452.1 281.9)">F9</text>
<text x="452.9" y="276.9" transform="rotate(-90 452.9 276.9)">GND</text>
<text x="455.4" y="276.9" transform="rotate(-90 455.4 276.9)">GND</text>
<text x="458" y="276.9" transform="rotate(-90 458 276.9)">GND</text>
<text x="460.5" y="276.9" transform="rotate(-90 460.5 276.9)">GND</text>
<text x="162.6" y="282.2" transform="rotate(-90 162.6 282.2)">C1</text>
<text x="167.6" y="282.2" transform="rotate(-90 167.6 282.2)">C2</text>
<text x="172.7" y="282.2" transform="rotate(-90 172.7 282.2)">D2</text>
<text x="177.8" y="282" transform="rotate(-90 177.8 282)">E2</text>
<text x="236.2" y="282.2" transform="rotate(-90 236.2 282.2)">G1</text>
<text x="238.8" y="282" transform="rotate(-90 238.8 282)">H2</text>
<text x="241.3" y="282" transform="rotate(-90 241.3 282)">H1</text>
<text x="243.8" y="282.3" transform="rotate(-90 243.8 282.3)">M1</text>
<text x="274.3" y="282" transform="rotate(-90 274.3 282)">K1</text>
<text x="276.9" y="282" transform="rotate(-90 276.9 282)">K2</text>
<text x="304.8" y="282" transform="rotate(-90 304.8 282)">N1</text>
<text x="307.3" y="282" transform="rotate(-90 307.3 282)">N2</text>
<text x="322.6" y="282.2" transform="rotate(-90 322.6 282.2)">C8</text>
<text x="325.1" y="283.4" transform="rotate(-90 325.1 283.4)">D13</text>
<text x="327.7" y="283.5" transform="rotate(-90 327.7 283.5)">M11</text>
<text x="330.2" y="283.2" transform="rotate(-90 330.2 283.2)">N11</text>
<text x="332.7" y="283.2" transform="rotate(-90 332.7 283.2)">K11</text>
<text x="335.3" y="282.3" transform="rotate(-90 335.3 282.3)">M8</text>
<text x="340.4" y="282.3" transform="rotate(-90 340.4 282.3)">M3</text>
<text x="350.5" y="282.2" transform="rotate(-90 350.5 282.2)">C3</text>
<text x="353.1" y="282.2" transform="rotate(-90 353.1 282.2)">C4</text>
<text x="355.6" y="282.2" transform="rotate(-90 355.6 282.2)">C5</text>
<text x="358.1" y="282.2" transform="rotate(-90 358.1 282.2)">C6</text>
<text x="360.7" y="282.2" transform="rotate(-90 360.7 282.2)">C7</text>
<text x="363.2" y="282.2" transform="rotate(-90 363.2 282.2)">C9</text>
<text x="365.8" y="283.4" transform="rotate(-90 365.8 283.4)">C10</text>
<text x="368.3" y="283.4" transform="rotate(-90 368.3 283.4)">C11</text>
<text x="370.8" y="283.4" transform="rotate(-90 370.8 283.4)">C12</text>
<text x="375.9" y="282.2" transform="rotate(-90 375.9 282.2)">D3</text>
<text x="378.5" y="282.2" transform="rotate(-90 378.5 282.2)">D4</text>
<text x="381" y="282.2" transform="rotate(-90 381 282.2)">D5</text>
<text x="383.5" y="282.2" transform="rotate(-90 383.5 282.2)">D6</text>
<text x="386.1" y="282.2" transform="rotate(-90 386.1 282.2)">D7</text>
<text x="388.6" y="282.2" transform="rotate(-90 388.6 282.2)">D8</text>
<text x="391.2" y="282.2" transform="rotate(-90 391.2 282.2)">D9</text>
<text x="393.7" y="283.4" transform="rotate(-90 393.7 283.4)">D10</text>
<text x="396.2" y="283.4" transform="rotate(-90 396.2 283.4)">D11</text>
<text x="398.8" y="283.4" transform="rotate(-90 398.8 283.4)">D12</text>
<text x="403.9" y="282" transform="rotate(-90 403.9 282)">E1</text>
<text x="406.4" y="282" transform="rotate(-90 406.4 282)">E3</text>
<text x="408.9" y="282" transform="rotate(-90 408.9 282)">E4</text>
<text x="411.5" y="282" transform="rotate(-90 411.5 282)">E5</text>
<text x="414" y="282" transform="rotate(-90 414 282)">E6</text>
<text x="416.6" y="282" transform="rotate(-90 416.6 282)">E7</text>
<text x="419.1" y="282" transform="rotate(-90 419.1 282)">E8</text>
<text x="421.6" y="282" transform="rotate(-90 421.6 282)">E9</text>
<text x="424.2" y="283.2" transform="rotate(-90 424.2 283.2)">E10</text>
<text x="426.7" y="283.2" transform="rotate(-90 426.7 283.2)">E11</text>
<text x="429.3" y="283.2" transform="rotate(-90 429.3 283.2)">E12</text>
<text x="454.7" y="283.1" transform="rotate(-90 454.7 283.1)">F10</text>
<text x="457.2" y="283.1" transform="rotate(-90 457.2 283.1)">F11</text>
<text x="459.7" y="283.1" transform="rotate(-90 459.7 283.1)">F12</text>
<text x="202.4" y="294.6">R3001</text>
<text x="204.7" y="297.7">1K</text>
<text x="293.8" y="296.7">R3002</text>
<text x="373" y="296.9">VTCXO_0_PMU</text>
<text x="256.6" y="303.8">C3009</text>
<text x="297.6" y="300.5">1K</text>
<text x="373.1" y="304.5">VRF18_0_PMU</text>
<text x="373.2" y="300.6">VIO18_PMU</text>
<text x="257" y="309.6">100nF</text>
<text x="273.8" y="307.1" transform="rotate(-90 273.8 307.1)">1</text>
<text x="278.9" y="307.1" transform="rotate(-90 278.9 307.1)">2</text>
<text x="280.9" y="307.3">X3001</text>
<text x="324.4" y="311.1" transform="rotate(-90 324.4 311.1)">C3001</text>
<text x="326.9" y="311.1" transform="rotate(-90 326.9 311.1)">C3002</text>
<text x="329.4" y="311.1" transform="rotate(-90 329.4 311.1)">C3007</text>
<text x="332" y="311.1" transform="rotate(-90 332 311.1)">C3006</text>
<text x="334.5" y="310.9" transform="rotate(-90 334.5 310.9)">C3011</text>
<text x="337.1" y="311.1" transform="rotate(-90 337.1 311.1)">C3005</text>
<text x="339.6" y="311.1" transform="rotate(-90 339.6 311.1)">C3004</text>
<text x="342.1" y="311.1" transform="rotate(-90 342.1 311.1)">C3003</text>
<text x="69" y="316.8">[6]</text>
<text x="101.1" y="317.2">MT6169_XO4_CLK</text>
<text x="275.1" y="313.7" transform="rotate(-90 275.1 313.7)">AFC</text>
<text x="280.2" y="314" transform="rotate(-90 280.2 314)">GND</text>
<text x="67.9" y="321.7">[14]</text>
<text x="107.4" y="322.6">CLK_WCN</text>
<text x="275.1" y="320.5" transform="rotate(-90 275.1 320.5)">VCC</text>
<text x="280.2" y="320.5" transform="rotate(-90 280.2 320.5)">OUT</text>
<text x="324.6" y="322.3" transform="rotate(-90 324.6 322.3)">100nF</text>
<text x="327.4" y="322.3" transform="rotate(-90 327.4 322.3)">100nF</text>
<text x="329.7" y="322.3" transform="rotate(-90 329.7 322.3)">100nF</text>
<text x="332.5" y="322.3" transform="rotate(-90 332.5 322.3)">100nF</text>
<text x="335" y="322.3" transform="rotate(-90 335 322.3)">2.2uF</text>
<text x="337.6" y="322.3" transform="rotate(-90 337.6 322.3)">100nF</text>
<text x="340.1" y="322.3" transform="rotate(-90 340.1 322.3)">100nF</text>
<text x="342.6" y="322.3" transform="rotate(-90 342.6 322.3)">100nF</text>
<text x="69" y="327.2">[3]</text>
<text x="102.1" y="327.7">LTE_LTEX26M_IN</text>
<text x="273.8" y="324" transform="rotate(-90 273.8 324)">4</text>
<text x="278.9" y="324" transform="rotate(-90 278.9 324)">3</text>
<text x="241.7" y="332.2">VTCXO_0_PMU</text>
<text x="373.9" y="335">ENBB_6169</text>
<text x="397" y="334.9">[6,10]</text>
<text x="266.7" y="339.6">C3008</text>
<text x="280.9" y="339.6">C3010</text>
<text x="373.9" y="337.3">ENBB_6169</text>
<text x="397" y="337.4">[6,10]</text>
<text x="267.1" y="345.2">100nF</text>
<text x="284" y="344.9">NC</text>
</g>
</svg>
